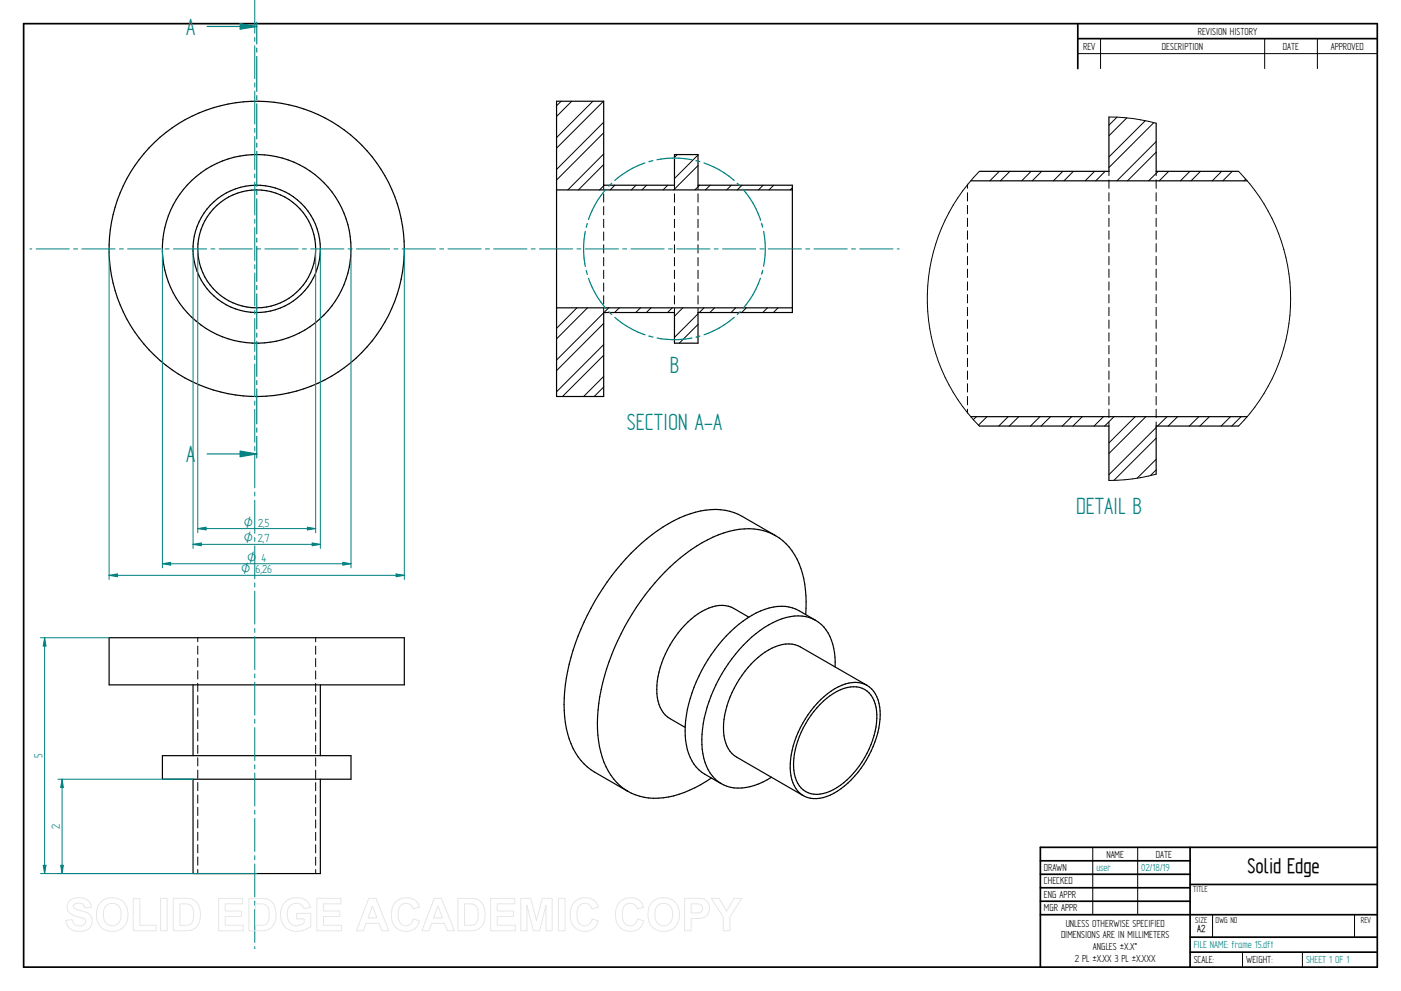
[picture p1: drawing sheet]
<svg xmlns="http://www.w3.org/2000/svg" width="594mm" height="420mm" viewBox="0 0 594 420" stroke-linecap="round" stroke-linejoin="round" font-family="sans-serif">
<g fill="none" stroke="#000" stroke-width=".72">
<path d="M10 10h574v400h-574zM457 10v19.1M457 16.4h127M504.6 359.2v50.8M584 359.2h-142.9v50.8M441.1 365h63.5M441.1 370.7h63.5M441.1 376.4h63.5M504.6 375h79.4M441.1 382.1h63.5M441.1 387.8h142.9M504.6 397.3h79.4"/>
<path d="M504.6 403.7h79.4"/>
</g>
<g fill="none" stroke="#000" stroke-width=".42">
<path d="M466.7 16.4v12.7M536.3 16.4v12.7M558.6 16.4v12.7M457 22.7h127M83.9 270.4v1.7M83.9 273.9v3.5M83.9 279.1v3.5M133.9 270.4v1.7M133.9 273.9v3.5M133.9 279.2v3.5M83.9 284.4v3.5M83.9 289.7v3.5"/>
<path d="M83.9 294.9v3.5M133.9 284.4v3.5M133.9 289.7v3.5M133.9 295v3.4M83.9 300.2v3.5M83.9 305.5v3.4M83.9 310.7v3.5M83.9 316v3.4M133.9 300.2v3.5M133.9 305.5v3.5M133.9 310.8v3.4M133.9 316v3.5"/>
<path d="M83.9 321.3v3.4M83.9 326.5v3.5M83.9 331.8v3.4M83.9 337.1v3.4M133.9 321.3v3.5M133.9 326.6v3.4M133.9 331.8v3.5M133.9 337.1v3.5M83.9 342.3v3.5M83.9 347.6v3.4M83.9 352.8v3.5M83.9 358.1v3.5"/>
<path d="M133.9 342.3v3.5M133.9 347.6v3.5M133.9 352.9v3.5M133.9 358.1v3.5M463.4 359.2v28.6M482.4 359.2v28.6M83.9 363.3v3.5M83.9 368.6v1.8M133.9 363.4v3.5M133.9 368.7v1.7M514.2 387.9v9.4M574.4 387.9v9.4"/>
<path d="M526.9 403.7v6.3M552.3 403.7v6.3"/>
</g>
<g fill="none" stroke="#000" stroke-width=".51">
<path d="M328.9 227.1l-14.2-8.2a27.6 27.6 0 0 0-24.3-.2 80 80 0 0 0-34.8 30.8 90.7 90.7 0 0 0-16.3 51.8 32.5 32.5 0 0 0 9.7 23.9l3.1 2.2 14.2 8.1M328.9 227.1a27.6 27.6 0 0 0-24.3-.3 77.2 77.2 0 0 0-32.9 28 95.2 95.2 0 0 0-18.4 51.7 35.9 35.9 0 0 0 8.2 25.3 23.8 23.8 0 0 0 24.2 5.6l4.4-1.4 4.6-2 7-4.1M328.9 227.1a27.6 27.6 0 0 1 12.3 20.5l.6 5-.1 8M46.3 270.4h125.1v20h-125.1zM317.5 261.7l-6.4-3.8a13.4 13.4 0 0 0-13.5 1.3 41.8 41.8 0 0 0-19.1 34.8 12.8 12.8 0 0 0 5.6 10.7l6.4 3.7M345.9 263a18.4 18.4 0 0 0-18.1 .9 59.6 59.6 0 0 0-26.3 31.2 45.6 45.6 0 0 0-3.1 26.4 15.2 15.2 0 0 0 19.6 12l5.5-1.9 3.6-2.1M345.9 263a17.6 17.6 0 0 1 8 13.7l.2 6.1M345.9 263l-7.1-4.1a18.1 18.1 0 0 0-16.3 .1 57.3 57.3 0 0 0-27.2 30 47.1 47.1 0 0 0-3.8 28.8 16.7 16.7 0 0 0 7.3 10.4l7.1 4.1M81.9 290.4v30M135.8 290.4v30M347.7 298.7a20.8 20.8 0 0 1 15.5-7.5 9.6 9.6 0 0 1 8.3 8.6 35.1 35.1 0 0 1-8.3 26.5 24.6 24.6 0 0 1-16.8 10.5 9.5 9.5 0 0 1-9.6-8.7 36.2 36.2 0 0 1 9.6-28zM348 296.6a21.6 21.6 0 0 1 16.1-7.2 10.7 10.7 0 0 1 8.9 10.4 40.5 40.5 0 0 1-12 30.8 22.9 22.9 0 0 1-16.1 8 10.3 10.3 0 0 1-9.5-9.7 39.2 39.2 0 0 1 11.2-30.8z"/>
<path d="M367.7 290.6l-28.3-16.3a13.4 13.4 0 0 0-13.5 1.3 41.8 41.8 0 0 0-19.1 34.7 12.8 12.8 0 0 0 5.6 10.7l28.2 16.4M68.9 320.4h79.9v10h-79.9zM81.9 330.4v40h53.9v-40"/>
<circle cx="108.8" cy="105.5" r="40"/>
<circle cx="108.8" cy="105.5" r="62.6"/>
<circle cx="108.8" cy="105.5" r="27"/>
<circle cx="108.9" cy="105.5" r="25"/>
</g>
<g fill="none" stroke="#008080" stroke-width=".51">
<path d="M87.8 11.2h21.1v7.4M108.9 20.4v1.7M108.9 23.9v14.8M108.9 40.6v1.6M108.9 44v14.9M108.9 60.7v1.7M108.9 64.2v14.8M108.9 80.8v1.7M108.9 84.3v14.8M108.9 101v1.7M108.9 104.4v14.9M108.9 121.1v1.7"/>
<path d="M108.9 124.6v14.8M108.9 141.2v1.7M108.9 144.7v14.9M108.9 161.4v1.7M108.9 164.8v14.9M108.9 181.5v1.7M108.9 185v7.4"/>
</g>
<path d="M101.8 10l7.1 1.2-7.1 1.2z" fill="#008080"/>
<path d="M101.8 10l7.1 1.2-7.1 1.2zM87.8 192.4h21.1" fill="none" stroke="#008080" stroke-width=".51"/>
<path d="M101.8 191.3l7.1 1.1-7.1 1.2z" fill="#008080"/>
<g fill="none" stroke="#008080" stroke-width=".51">
<path d="M108.9 9.4v1.8M259.4 77.7l-1.3 1.2M273.5 69.1l-.6 .2a39.1 39.1 0 0 0-12.2 7.2M276.9 68.1l-1.7 .4M278.6 67.7l1.7-.3a37.9 37.9 0 0 1 13.1 .3M295.1 68.1l1.6 .4M298.5 69.1l1.8 .7a38 38 0 0 1 11 6.7M312.6 77.7l1.2 1.2M248.2 98.1l-.2 1.1a37.7 37.7 0 0 0 .2 13.7M249 94.7l-.4 1.7M257 80.2l-.6 .7a38.6 38.6 0 0 0-6.9 12.1M315 80.2l1.4 1.7a36.8 36.8 0 0 1 6 11.1"/>
<path d="M248.6 114.7l.4 1.6M249.6 118l.4 1.2a37.8 37.8 0 0 0 7 11.6M322.4 118a37.2 37.2 0 0 1-7.4 12.8M323.4 114.6l-.4 1.7M324.5 105.5l-.7 7.4M258.2 132.2l1.2 1.1M260.7 134.6l3.2 2.5a38.5 38.5 0 0 0 9.6 4.8M311.3 134.5l-.2 .2a38 38 0 0 1-12.6 7.2M313.9 132.1l-1.3 1.2M275.2 142.5l1.7 .4M278.6 143.3l6.8 .7 8-.7M296.8 142.5l-1.7 .4"/>
<path d="M101.8 191.3l7.1 1.1-7.1 1.2zM108.9 192.4v1.8"/>
</g>
<g fill="none" stroke="#000" stroke-width=".42">
<path d="M237.9 42.9l-1.9 2M242.4 42.9l-6.4 6.5M251.4 42.9l-15.4 15.4M255.9 42.9l-19.9 19.9M256 56.3l-20 20M256 51.8l-20 20M256 69.8l-10.7 10.7M256 65.3l-15.2 15.2M256 78.5v1.8M256.2 78.5l-2 2M260.7 78.5l-2 2M269.7 78.5l-2 2"/>
<path d="M274.2 78.5l-2 2M283.2 78.5l-2 2M286 78.5v1.8M287.2 65.5l-1.2 1.2M296 70.2l-10.3 10.3M296 65.7l-10 10M296 78.5v1.8M296.7 78.5l-2.1 2M301.2 78.5l-2.1 2M310.1 78.5l-2 2M314.6 78.5l-2 2M323.6 78.5l-2 2"/>
<path d="M328.1 78.5l-2 2M336 79.6l-.9 .9M256 82.2v3.5M256 87.5v3.6M256 93v3.5M256 98.3v3.6M286 82.2v3.5M286 87.5v3.6M286 93v3.5M286 98.3v3.6M296 82.2v3.5M296 87.5v3.6"/>
<path d="M296 93v3.5M296 98.3v3.6M256 103.8v3.5M256 109.2v3.5M256 114.6v3.5M256 120v3.5M286 103.8v3.5M286 109.2v3.5M286 114.6v3.5M286 120v3.5M296 103.8v3.5M296 109.2v3.5"/>
<path d="M296 114.6v3.5M296 120v3.5M244.6 130.5l-8.6 8.7M249.1 130.5l-13.1 13.2M256 137.1l-20 20M256 132.6l-20 20.1M256 125.3v3.6M256 130.8v1.7M258.1 130.5l-2 2M262.6 130.5l-2 2M271.6 130.5l-2 2M276.1 130.5l-2 2"/>
<path d="M285.1 130.5l-2 2M286 125.3v3.6M286 130.8v1.7M289.6 130.5l-3.6 3.6M296 137.5l-8 8M296 133.1l-10 9.9M296 125.3v3.6M296 130.8v1.7M298.5 130.5l-2 2M303 130.5l-2 2M312 130.5l-2 2M316.5 130.5l-2 2"/>
<path d="M325.5 130.5l-2 2M329.9 130.5l-2 2M256 150.6l-17.5 17.5M256 146.1l-20 20M256 159.6l-8.5 8.5M256 164.1l-4 4"/>
</g>
<path d="M236 42.9h20v35.6h30v-13h10v13h40v54h-40v13h-10v-13h-30v35.6h-20zM236 80.5h100M236 130.5h100" fill="none" stroke="#000" stroke-width=".51"/>
<circle cx="322.4" cy="93" r=".25" fill="#008080"/>
<path d="M323 94.7l.4 1.7M323.8 98.1l.7 7.4" fill="none" stroke="#008080" stroke-width=".51"/>
<g fill="none" stroke="#000" stroke-width=".42">
<path d="M470.2 49.6l10.1 .6 10 2M473.6 49.7l-3.4 3.4M477.8 50l-7.6 7.6M485.6 51.2l-15.4 15.3M489.3 52l-19.1 19M410.2 78.4v1.4M415.3 72.6a77.1 77.1 0 0 0 0 108M423.7 72.6l-4 4.1M428.2 72.6l-4 4.1M437.2 72.6l-4 4.1M441.7 72.6l-4 4.1M450.7 72.6l-4 4.1"/>
<path d="M455.2 72.6l-4 4.1M464.1 72.6l-3.9 4.1M468.6 72.6l-4 4.1M470.2 72.6v1.9M470.2 76.3v3.5M490.3 64.5l-12.2 12.2M490.3 60l-16.7 16.7M490.3 72.6v1.9M490.3 76.3v3.5M491.1 72.6l-4 4.1M495.6 72.6l-4 4.1M504.6 72.6l-4.1 4.1"/>
<path d="M509.1 72.6l-4 4.1M518 72.6l-4 4.1M522.5 72.6l-4 4.1M525.2 72.6a77.1 77.1 0 0 1 0 108M528.2 75.9l-.7 .8M410.2 81.7v3.6M410.2 87.1v3.5M410.2 92.5v3.6M410.2 97.9v3.6M470.2 81.7v3.6M470.2 87.1v3.5M470.2 92.5v3.6"/>
<path d="M470.2 97.9v3.6M490.3 81.7v3.6M490.3 87.1v3.5M490.3 92.5v3.6M490.3 97.9v3.6M410.2 103.3v3.5M410.2 108.7v3.6M410.2 114.1v3.5M410.2 119.5v3.6M470.2 103.3v3.5M470.2 108.7v3.6M470.2 114.1v3.5"/>
<path d="M470.2 119.5v3.6M490.3 103.3v3.5M490.3 108.7v3.6M490.3 114.1v3.5M490.3 119.5v3.6M410.2 124.9v3.5M410.2 130.3v3.6M410.2 135.7v3.5M470.2 124.9v3.5M470.2 130.3v3.6M470.2 135.7v3.5M490.3 124.9v3.5"/>
<path d="M490.3 130.3v3.6M490.3 135.7v3.5M410.2 141.1v3.6M410.2 146.5v3.6M410.2 151.9v3.5M410.2 157.3v3.6M470.2 141.1v3.6M470.2 146.5v3.6M470.2 151.9v3.5M470.2 157.3v3.6M490.3 141.1v3.6M490.3 146.5v3.6"/>
<path d="M490.3 151.9v3.5M490.3 157.3v3.6M410.2 162.7v3.5M410.2 168.1v3.6M410.2 173.5v1.5M414.1 176.7l-1.4 1.2M418.5 176.7l-3.6 3.6M427.5 176.7l-4 3.9M432 176.7l-4 3.9M441 176.7l-4 3.9M445.5 176.7l-4.1 3.9M454.4 176.7l-3.9 3.9"/>
<path d="M458.9 176.7l-4 3.9M467.9 176.7l-4 3.9M470.2 162.7v3.5M470.2 168.1v3.6M470.2 173.5v3.5M470.2 178.9v1.7M472.4 176.7l-4 3.9M481.4 176.7l-11.2 11.1M485.9 176.7l-15.7 15.6M490.3 162.7v3.5M490.3 168.1v3.6M490.3 173.5v3.5"/>
<path d="M490.3 178.9v1.7M494.9 176.7l-4.1 3.9M499.4 176.7l-4.1 3.9M508.3 176.7l-4 3.9M512.8 176.7l-4 3.9M521.8 176.7l-4 3.9M526.3 176.7l-4 3.9M490.3 185.8l-18 17.9M490.3 199.2l-2.5 2.4M490.3 181.3l-20.1 20M490.3 194.7l-8.1 8M490.3 201l-10 2-10.1 .7"/>
</g>
<path d="M470.2 49.6v23h-54.9M490.3 52.2v20.4h34.9M411.6 76.7h117.3M411.6 176.7h117.3M415.3 180.6h54.9v23.1M525.2 180.6h-34.9v20.4" fill="none" stroke="#000" stroke-width=".51"/>
<path d="M46.3 105.5v140.2M171.4 105.5v140.2M46.3 243.9l3.5-.6v1.2z" fill="none" stroke="#008080" stroke-width=".42"/>
<path d="M46.3 243.9l3.5-.6v1.2z" fill="#008080"/>
<path d="M168 243.3l3.4 .6-3.4 .6z" fill="none" stroke="#008080" stroke-width=".42"/>
<path d="M168 243.3l3.4 .6-3.4 .6z" fill="#008080"/>
<path d="M68.9 105.5v135.2M148.8 105.5v135.2M68.9 239l3.4-.6v1.2zM46.3 243.9h125.1" fill="none" stroke="#008080" stroke-width=".42"/>
<path d="M68.9 239l3.4-.6v1.2z" fill="#008080"/>
<path d="M145.4 238.4l3.4 .6-3.4 .6z" fill="none" stroke="#008080" stroke-width=".42"/>
<path d="M145.4 238.4l3.4 .6-3.4 .6z" fill="#008080"/>
<path d="M81.9 105.5v127M135.8 105.5v127M68.9 239h79.9M81.9 230.8l3.4-.6v1.2z" fill="none" stroke="#008080" stroke-width=".42"/>
<path d="M81.9 230.8l3.4-.6v1.2z" fill="#008080"/>
<path d="M132.4 230.2l3.4 .6-3.4 .6z" fill="none" stroke="#008080" stroke-width=".42"/>
<path d="M132.4 230.2l3.4 .6-3.4 .6z" fill="#008080"/>
<path d="M83.9 105.5v120.3M133.9 105.5v120.3M81.9 230.8h53.9M83.9 224.1l3.5-.6v1.2z" fill="none" stroke="#008080" stroke-width=".42"/>
<path d="M83.9 224.1l3.5-.6v1.2z" fill="#008080"/>
<path d="M130.3 223.5l3.6 .6-3.6 .6z" fill="none" stroke="#008080" stroke-width=".42"/>
<path d="M130.3 223.5l3.6 .6-3.6 .6z" fill="#008080"/>
<path d="M83.9 224.1h50M17.2 270.4h29.1M18.9 270.4l.6 3.5h-1.2zM17.2 370.4h91.7" fill="none" stroke="#008080" stroke-width=".42"/>
<path d="M18.9 270.4l.6 3.5h-1.2z" fill="#008080"/>
<path d="M18.3 366.9h1.2l-.6 3.5z" fill="none" stroke="#008080" stroke-width=".42"/>
<path d="M18.3 366.9h1.2l-.6 3.5z" fill="#008080"/>
<path d="M18.9 270.4v100M24.5 330.4h57.4M26.3 330.4l.6 3.5h-1.2zM24.5 370.4h57.4" fill="none" stroke="#008080" stroke-width=".42"/>
<path d="M26.3 330.4l.6 3.5h-1.2z" fill="#008080"/>
<path d="M25.7 366.9h1.2l-.6 3.5z" fill="none" stroke="#008080" stroke-width=".42"/>
<path d="M25.7 366.9h1.2l-.6 3.5z" fill="#008080"/>
<g fill="none" stroke="#008080" stroke-width=".42">
<path d="M108 .1v14M108 15.9v1.7M108 19.4v14M108 35.1v1.8M108 38.7v13.9M108 54.4v1.7M108 57.9v14M108 73.7v1.7M108 77.2v14M108 93v1.7M108 96.5v13.9M12.7 105.5h.8"/>
<path d="M15.3 105.5h14.1M31.2 105.5h1.7M34.7 105.5h14.1M50.6 105.5h1.7M54.1 105.5h14.1M70 105.5h1.7M73.5 105.5h14.1M89.4 105.5h1.7M92.9 105.5h14.1M108 112.2v1.8M108 115.7v14M108.8 105.5h1.7"/>
<path d="M112.3 105.5h14.1M128.2 105.5h1.7M131.7 105.5h14.1M147.6 105.5h1.7M151.1 105.5h14.1M167 105.5h1.7M170.5 105.5h14.2M186.4 105.5h1.7M189.9 105.5h14.1M205.8 105.5h1.8M209.3 105.5h14.1M225.2 105.5h1.7"/>
<path d="M228.7 105.5h14.2M244.6 105.5h1.7M248.2 105.5h14M264 105.5h1.8M267.5 105.5h14.1M283.5 105.5h1.7M286.9 105.5h14.2M302.8 105.5h1.7M306.4 105.5h14.1M322.2 105.5h1.8M325.7 105.5h14.1M341.7 105.5h1.7"/>
<path d="M345.1 105.5h14.2M361.1 105.5h1.6M364.6 105.5h14.1M380.4 105.5h.9M108 131.5v1.7M108 135v14M108 150.8v1.7M108 154.3v14M108 170.1v1.6M108 173.6v13.9M108 189.3v1.8M108 192.8v14"/>
<path d="M108 208.6v1.7M108 212.1v14M108 227.9v1.7M108 231.4v14M108 247.1v1.8M108 250.7v13.9M108 266.4v1.7M108 269.9v14M108 285.7v1.7M108 289.2v14M108 305v1.7M108 308.5v14"/>
<path d="M26.3 330.4v40M108 324.2v1.8M108 327.7v14M108 343.5v1.7M108 347v14M108 362.8v1.7M108 366.3v14M108 382.1v1.7M108 385.6v13.9M108 401.3v.9"/>
</g>
<g fill="none" stroke="#e6e6e6" stroke-width=".42">
<path d="M29.6 381.8a6.5 6.5 0 0 1 8.5 .8l.6 2.2-2.8 .1a2.7 2.7 0 0 0-2.1-2 2.7 2.7 0 0 0-2.7 1.1 1.87 1.87 0 0 0 2.2 1.8l1.4 .4a4.4 4.4 0 0 1 4 6.2 6.4 6.4 0 0 1-9.1 1.3l-1.2-1.8-.5-1.7 2.7-.3a2.94 2.94 0 0 0 2.6 2.6 2.94 2.94 0 0 0 3.1-1.9 2.67 2.67 0 0 0-2.9-1.8 4.9 4.9 0 0 1-5-4.3l.4-1.6zM42.8 382.4a6.9 6.9 0 0 1 8.3-.8 6.9 6.9 0 0 1 3 7.7 6.7 6.7 0 0 1-8 5.5 6.7 6.7 0 0 1-5.1-8.3 6.1 6.1 0 0 1 1.8-4.1zM44.8 384.2a3.9 3.9 0 0 1 4.6-.8 3.9 3.9 0 0 1 2 4.3 3.8 3.8 0 0 1-1.9 4.3 3.8 3.8 0 0 1-4.6-.7 6.6 6.6 0 0 1-.1-7.1zM56.5 381h2.8v11.3h6.9v2.3h-9.7zM68.1 380.9h2.8v13.7h-2.8zM73.5 380.9h5a5.9 5.9 0 0 1 6.5 7 5.9 5.9 0 0 1-6.3 6.7h-5.2zM76.3 383.2h1.8a3.4 3.4 0 0 1 4 3.9v1.2a3.2 3.2 0 0 1-3.8 4h-2zM92.7 380.9h10.2v2.3h-7.4v3h6.9v2.4h-6.9v3.7h7.7v2.3h-10.5zM105.5 380.9h5.1a5.9 5.9 0 0 1 6.4 7 5.9 5.9 0 0 1-6.3 6.7h-5.2zM108.3 383.2h1.9a3.4 3.4 0 0 1 4 3.9v1.2a3.2 3.2 0 0 1-3.8 4h-2.1zM120.9 382.4a7.3 7.3 0 0 1 9.7 .1l1 2.2-2.7 .5a3.7 3.7 0 0 0-4.6-2 3.7 3.7 0 0 0-2.5 4.4 4.2 4.2 0 0 0 2.2 4.5 4.2 4.2 0 0 0 5-.8v-1.7h-3.2v-2.3h6v5.4a8.1 8.1 0 0 1-11.8-.8 8.3 8.3 0 0 1 .9-9.5zM134.4 380.9h10.2v2.3h-7.4v3h6.9v2.4h-6.9v3.7h7.6v2.3h-10.4z"/>
<path d="M156.4 380.9h3l5.5 13.7h-3l-1.2-3.1h-5.5l-1.1 3.1h-3zM157.9 384.1l1.9 5.1h-3.7zM167.7 382.5a6 6 0 0 1 10.2 2.1l-2.8 .7a3.2 3.2 0 0 0-3.9-2.2 3.2 3.2 0 0 0-2.4 3.8 4.6 4.6 0 0 0 2.5 5.5 3.2 3.2 0 0 0 4-2.8l2.6 .8a6.1 6.1 0 0 1-7.2 4.3 6.1 6.1 0 0 1-4.8-6.8 7.7 7.7 0 0 1 1.8-5.4zM184.1 380.9h3.1l5.5 13.7h-3l-1.2-3.1h-5.5l-1.1 3.1h-3zM185.7 384.1l1.9 5.1h-3.8zM194.2 380.9h5a5.9 5.9 0 0 1 6.5 7 5.9 5.9 0 0 1-6.3 6.7h-5.2zM197 383.2h1.8a3.4 3.4 0 0 1 4 3.9v1.2a3.2 3.2 0 0 1-3.8 4h-2zM208.1 380.9h10.2v2.3h-7.4v3h6.9v2.4h-6.9v3.7h7.6v2.3h-10.4zM220.8 380.9h4.2l2.5 9.3 2.4-9.3h4.2v13.7h-2.5l-.1-10.8-2.7 10.8h-2.7l-2.7-10.8v10.8h-2.6zM236.8 380.9h2.8v13.7h-2.8zM243.5 382.5a6 6 0 0 1 10.2 2.1l-2.8 .7a3.2 3.2 0 0 0-3.8-2.2 3.2 3.2 0 0 0-2.4 3.8 4.6 4.6 0 0 0 2.4 5.5 3.2 3.2 0 0 0 4-2.8l2.6 .8a6.1 6.1 0 0 1-7.2 4.3 6.1 6.1 0 0 1-4.7-6.8 7.7 7.7 0 0 1 1.7-5.4zM262.7 382.5a6 6 0 0 1 10.2 2.1l-2.7 .7a3.2 3.2 0 0 0-3.9-2.2 3.2 3.2 0 0 0-2.4 3.8 4.6 4.6 0 0 0 2.4 5.5 3.2 3.2 0 0 0 4-2.8l2.7 .8a6.1 6.1 0 0 1-7.2 4.3 6.1 6.1 0 0 1-4.8-6.8 7.7 7.7 0 0 1 1.7-5.4z"/>
<path d="M276.7 382.4a6.9 6.9 0 0 1 8.3-.8 6.9 6.9 0 0 1 3 7.7 6.7 6.7 0 0 1-8.1 5.5 6.7 6.7 0 0 1-5.1-8.3 6.1 6.1 0 0 1 1.9-4.1zM278.7 384.2a3.9 3.9 0 0 1 4.6-.8 3.9 3.9 0 0 1 1.9 4.3 3.8 3.8 0 0 1-1.8 4.3 3.8 3.8 0 0 1-4.7-.7 6.6 6.6 0 0 1 0-7.1zM290.3 380.9h5.2a4.4 4.4 0 0 1 5.4 4.3 4.4 4.4 0 0 1-5.4 4.2h-2.4v5.2h-2.8zM293.1 383.2h1.8a2.1 2.1 0 0 1 2.6 .6 2.1 2.1 0 0 1 0 2.6 3.4 3.4 0 0 1-2.9 .7h-1.5zM301.6 380.9h3.3l3.2 5.4 3.2-5.4h3.2l-5 7.9v5.8h-2.8v-5.8z"/>
</g>
<g font-size="11.3" fill="#008080">
<text x="78.9" y="14.7">A</text>
<text x="284" y="158">B</text>
<text x="265.8" y="182.1">SECTION A-A</text>
<text x="78.9" y="196">A</text>
<text x="456.3" y="217.7">DETAIL B</text>
</g>
<text font-size="10.1" x="529" y="370.2">Solid Edge</text>
<g font-size="5.6" fill="#008080">
<text x="109.5" y="223.2">2,5</text>
<text x="110.8" y="238.1">4</text>
<text x="108.3" y="243">6,26</text>
<text x="18.1" y="321.4" transform="rotate(-90 18.1 321.4)">5</text>
<text x="25.4" y="351.5" transform="rotate(-90 25.4 351.5)">2</text>
</g>
<g font-size="5.4" fill="#008080">
<text x="103.5" y="223.2">O</text>
<text x="103.4" y="229.9">O 2,7</text>
<text x="104.8" y="238.1">O</text>
<text x="102.3" y="243">O</text>
</g>
<g font-size="4.9">
<text x="507.9" y="14.7">REVISION HISTORY</text>
<text x="459.3" y="21">REV</text>
<text x="492.7" y="21">DESCRIPTION</text>
<text x="544" y="21">DATE</text>
<text x="564.3" y="21">APPROVED</text>
<text x="469.1" y="363.6">NAME</text>
<text x="490.1" y="363.6">DATE</text>
<text x="442.7" y="369.3">DRAWN</text>
<text x="442.7" y="375">CHECKED</text>
<text x="442.7" y="380.7">ENG APPR</text>
<text x="442.7" y="386.4">MGR APPR</text>
<text x="451.9" y="392.9">UNLESS OTHERWISE SPECIFIED</text>
<text x="449.9" y="397.9">DIMENSIONS ARE IN MILLIMETERS</text>
<text x="455.7" y="407.8">2 PL ±X.XX 3 PL ±X.XXX</text>
<text x="463.5" y="402.9">ANGLES ±X.X°</text>
<text x="506.2" y="408.3">SCALE:</text>
<text x="528.4" y="408.3">WEIGHT:</text>
</g>
<g font-size="4.9" fill="#008080">
<text x="464.9" y="369.3">user</text>
<text x="483.9" y="369.3">02/18/19</text>
<text x="506.2" y="402">FILE NAME: frame 15.dft</text>
<text x="553.8" y="408.4">SHEET 1 OF 1</text>
</g>
<text font-size="4.8" x="507.7" y="395.3">A2</text>
<g font-size="4.1">
<text x="505.9" y="378.3">TITLE</text>
<text x="506.9" y="391.1">SIZE</text>
<text x="515.4" y="391.1">DWG NO</text>
<text x="577" y="391.1">REV</text>
</g>
</svg>
